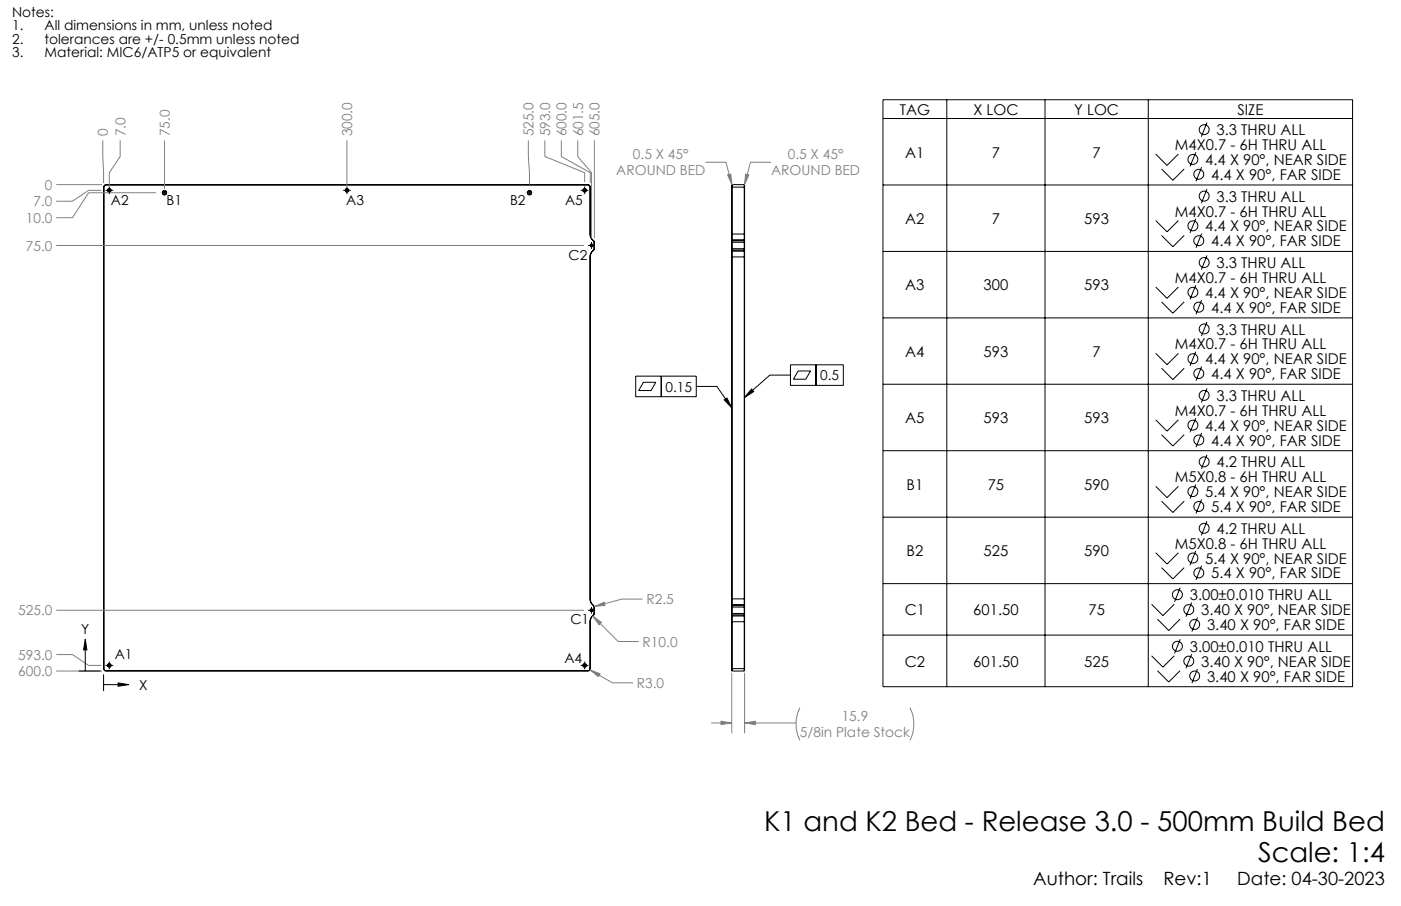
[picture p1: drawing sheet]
<svg xmlns="http://www.w3.org/2000/svg" width="432mm" height="279mm" viewBox="0 0 432 279" stroke-linecap="round" stroke-linejoin="round" font-family="sans-serif">
<g fill="none" stroke="#000" stroke-width=".31">
<path d="M272.1 30.8h144.8v181h-144.8zM272.1 36.5h144.8M291.8 30.8v181M322.1 30.8v181M353.9 30.8v181M372 37.8l-1.7 4.4M31.9 57.7v148.5M31.9 57.7h.2M32.1 57.7v148.5M32.5 58.7h2.4M32.7 56.9l-.6 .4-.2 .4M32.7 57.1l-.5 .2-.1 .4"/>
<path d="M32.7 56.9v.2M32.7 57.1h148.5M32.7 56.9h148.5M33.7 57.5v2.4M49.4 59.4h.1M50.1 59.4h1.2M50.7 58.1v.1M50.7 58.8v1.3M52 59.4h.1M105.8 58.7h2.3M106.9 57.5v2.4M161.9 59.4h.1"/>
<path d="M162.6 59.4h1.2M163.2 58.1v.1M163.2 58.8v1.3M164.5 59.4h.1M179 58.7h2.4M180.2 57.5v2.4M181.2 57.1l.4 .2 .2 .4M181.2 56.9l.6 .4 .1 .4M181.2 56.9v.2M181.8 57.7v14.5M181.8 57.7h.1M181.9 57.7v14.5"/>
<path d="M225.5 57.7h4M225.5 57.7v14.5M225.6 56.9v17M225.6 56.9l-.1 .8M225.6 56.9h3.8M229.4 56.9v17M229.4 56.9l.1 .8M229.5 57.7v14.5M272.1 57h144.8M356.2 47.5l3.5 3.5 3.5-3.5M358 52.1l3.5 3.5 3.5-3.5M368.5 47l-1.7 4.3"/>
<path d="M370.3 51.5l-1.7 4.4M372 58.3l-1.7 4.4M50.7 60.7h.1M163.2 60.7h.1M181.3 75.7h2.1M181.8 72.2l.2 1 .6 .8M181.8 79.2v105.5M181.8 79.2h.1M181.8 72.2h.1M181.9 72.2l.1 .7 .7 1M181.9 79.2v105.5M182.3 74.6v2.2"/>
<path d="M182.6 77.4l-.6 .8-.2 1M182.6 74l.3 .4M182.6 77.4l.1 .1M182.7 77.5l-.7 1-.1 .7M182.7 73.9l-.1 .1M182.7 73.9l.3 .4M182.9 74.4l.2 .3M182.9 77l-.3 .4M182.9 77l.1 .1M183 74.3l.2 .4M183 74.3l-.1 .1M183 77.1l-.3 .4"/>
<path d="M183.1 76.7l-.2 .3M183.1 74.7v2M183.1 76.7h.1M183.1 74.7h.1M183.2 76.7l-.2 .4M183.2 74.7v2M225.5 74.4v.3M225.5 76.7v.3M225.5 72.2v1.8M225.5 77.4v1.8M225.5 79.2h4M225.5 72.2h4"/>
<path d="M225.5 76.7h4M225.5 74.7h4M225.5 74v.4M225.5 74.7v2M225.5 77v.4M225.5 79.2v105.5M225.5 77l.1 .1M225.5 77.4l.1 .1M225.6 74.3v2.8M225.6 77.5v108.9M225.6 74.3h3.8M225.6 73.9v.4"/>
<path d="M225.6 77.1v.4M225.6 77.1h3.8M225.6 74.3l-.1 .1M225.6 77.5h3.8M225.6 73.9h3.8M225.6 73.9l-.1 .1M229.4 74.3v2.8M229.4 77.5v108.9M229.4 73.9v.4M229.4 77.1v.4M229.4 74.3l.1 .1M229.4 73.9l.1 .1"/>
<path d="M229.5 74.4v.3M229.5 76.7v.3M229.5 77.4v1.8M229.5 72.2v1.8M229.5 74v.4M229.5 74.7v2M229.5 77v.4M229.5 79.2v105.5M229.5 77l-.1 .1M229.5 77.4l-.1 .1M272.1 77.5h144.8M356.2 68l3.5 3.5 3.5-3.5"/>
<path d="M358 72.6l3.5 3.5 3.5-3.5M368.5 67.5l-1.7 4.3M370.3 72l-1.7 4.4M372 78.8l-1.7 4.3M272.1 98h144.8M356.2 88.5l3.5 3.5 3.5-3.5M358 93.1l3.5 3.5 3.5-3.5M368.5 87.9l-1.7 4.4M370.3 92.5l-1.7 4.4M372 99.3l-1.7 4.3M195.9 116h18.7v6.3h-18.7zM198.3 117.9h3.8l-1.4 2.5h-3.9z"/>
<path d="M203.8 116v6.3M214.6 119.2h6.3l4.6 6.6M231.6 120l.7 .8-2.8 1.8zM243.6 112.5h16.3v6.4h-16.3zM243.6 115.7h-6.3l-7.8 6.9M246 114.4h3.8l-1.4 2.5h-3.9zM251.5 112.5v6.4M272.1 118.5h144.8M356.2 109l3.5 3.5 3.5-3.5M358 113.6l3.5 3.5 3.5-3.5M368.5 108.4l-1.7 4.4M370.3 113l-1.7 4.4"/>
<path d="M372 119.8l-1.7 4.3M223.2 123.3l.8-.5 1.5 3zM272.1 139h144.8M356.2 129.5l3.5 3.5 3.5-3.5M358 134.1l3.5 3.4 3.5-3.4M368.5 128.9l-1.7 4.4M370.3 133.5l-1.7 4.4M272.1 159.5h144.8M356.2 150l3.5 3.5 3.5-3.5M358 154.6l3.5 3.4 3.5-3.4M368.5 149.4l-1.7 4.4M370.3 154l-1.7 4.4"/>
<path d="M372 140.2l-1.7 4.4M272.1 180h144.8M356.2 170.5l3.5 3.5 3.5-3.5M358 175l3.5 3.5 3.5-3.5M368.5 169.9l-1.7 4.4M370.3 174.5l-1.7 4.4M372 160.7l-1.7 4.4M26.3 197.1l.5 3.3h-1zM181.3 188.2h2.1M181.8 184.7l.2 1 .6 .8M181.8 191.7v14.5M181.8 184.7h.1"/>
<path d="M181.8 191.7h.1M181.9 184.7l.1 .7 .7 1M181.9 191.7v14.5M182.3 187.1v2.2M182.6 189.9l-.6 .8-.2 1M182.6 186.5l.3 .4M182.6 189.9l.1 .1M182.7 190l-.7 1-.1 .7M182.7 186.4l-.1 .1M182.7 186.4l.3 .4M182.9 186.9l.2 .3M182.9 189.5l-.3 .4"/>
<path d="M182.9 189.5l.1 .1M183 186.8l.2 .4M183 186.8l-.1 .1M183 189.6l-.3 .4M183.1 189.2l-.2 .3M183.1 187.2v2M183.1 189.2h.1M183.1 187.2h.1M183.2 189.2l-.2 .4M183.2 187.2v2M225.5 186.9v.3M225.5 189.2v.3"/>
<path d="M225.5 189.9v1.8M225.5 184.7v1.8M225.5 184.7h4M225.5 191.7h4M225.5 189.2h4M225.5 187.2h4M225.5 186.5v.4M225.5 187.2v2M225.5 189.5v.4M225.5 191.7v14.5M225.5 189.5l.1 .1M225.5 189.9l.1 .1"/>
<path d="M225.6 186.8v2.8M225.6 190v16.9M225.6 189.6h3.8M225.6 186.8h3.8M225.6 186.4v.4M225.6 189.6v.4M225.6 186.8l-.1 .1M225.6 186.4h3.8M225.6 190h3.8M225.6 186.4l-.1 .1M229.4 186.8v2.8M229.4 190v16.9"/>
<path d="M229.4 186.4v.4M229.4 189.6v.4M229.4 186.8l.1 .1M229.4 186.4l.1 .1M229.5 189.2v.3M229.5 186.9v.3M229.5 189.9v1.8M229.5 184.7v1.8M229.5 189.5l-.1 .1M229.5 186.5v.4M229.5 187.2v2M229.5 189.5v.4"/>
<path d="M229.5 191.7v14.5M229.5 189.9l-.1 .1M272.1 195.9h144.8M354.9 186.3l3.5 3.6 3.5-3.6M356.7 190.9l3.5 3.6 3.5-3.6M363.7 181.2l-1.7 4.4M363.7 197.1l-1.7 4.4M367.3 185.8l-1.8 4.4M369.1 190.4l-1.8 4.4M24.3 206.9h6.6M26.3 200.4v6.5M31.9 208v5.1"/>
<path d="M31.9 211.1h4.5M31.9 206.2l.4 .6 .4 .1M31.9 206.2h.2M32.1 206.2l.1 .5 .5 .1M32.5 205.2h2.4M32.7 206.8v.1M32.7 206.8h148.5M32.7 206.9h148.5M33.7 204v2.4M36.4 210.6l3.3 .5-3.3 .5zM179 205.2h2.4M180.2 204v2.4"/>
<path d="M181.2 206.8v.1M181.8 206.2l-.2 .5-.4 .1M181.8 206.2h.1M181.9 206.2l-.1 .4-.6 .3M225.5 206.2l.1 .7M225.5 206.2h4M225.6 206.9h3.8M229.5 206.2l-.1 .7M354.9 202.2l3.5 3.5 3.5-3.5M356.7 206.8l3.5 3.5 3.5-3.5M367.3 201.7l-1.8 4.4M369.1 206.3l-1.8 4.4"/>
<circle cx="371.1" cy="40" r="1.53"/>
<circle cx="33.7" cy="58.7" r=".54"/>
<circle cx="33.7" cy="58.7" r=".42"/>
<circle cx="50.7" cy="59.5" r=".66"/>
<circle cx="50.7" cy="59.4" r=".53"/>
<circle cx="106.9" cy="58.7" r=".42"/>
<circle cx="106.9" cy="58.7" r=".55"/>
<circle cx="163.2" cy="59.5" r=".66"/>
<circle cx="163.2" cy="59.4" r=".53"/>
<circle cx="180.2" cy="58.7" r=".42"/>
<circle cx="180.2" cy="58.7" r=".54"/>
<circle cx="367.7" cy="49.2" r="1.53"/>
<circle cx="369.5" cy="53.7" r="1.53"/>
<circle cx="182.3" cy="75.7" r=".42"/>
<circle cx="182.3" cy="75.7" r=".38"/>
<circle cx="367.7" cy="69.7" r="1.53"/>
<circle cx="369.5" cy="74.2" r="1.53"/>
<circle cx="371.1" cy="60.5" r="1.53"/>
<circle cx="367.6" cy="90.1" r="1.54"/>
<circle cx="369.5" cy="94.7" r="1.54"/>
<circle cx="371.1" cy="81" r="1.54"/>
<circle cx="367.7" cy="110.6" r="1.53"/>
<circle cx="369.5" cy="115.2" r="1.53"/>
<circle cx="371.1" cy="101.4" r="1.53"/>
<circle cx="367.7" cy="131.1" r="1.53"/>
<circle cx="369.5" cy="135.7" r="1.53"/>
<circle cx="371.1" cy="121.9" r="1.53"/>
<circle cx="367.7" cy="151.6" r="1.53"/>
<circle cx="369.5" cy="156.2" r="1.53"/>
<circle cx="371.1" cy="142.4" r="1.53"/>
<circle cx="367.7" cy="172.1" r="1.53"/>
<circle cx="369.5" cy="176.7" r="1.53"/>
<circle cx="371.1" cy="162.9" r="1.53"/>
<circle cx="182.3" cy="188.2" r=".42"/>
<circle cx="182.3" cy="188.2" r=".38"/>
<circle cx="362.9" cy="199.3" r="1.53"/>
<circle cx="362.9" cy="183.4" r="1.53"/>
<circle cx="366.4" cy="188" r="1.53"/>
<circle cx="368.2" cy="192.6" r="1.53"/>
<circle cx="33.7" cy="205.2" r=".54"/>
<circle cx="33.7" cy="205.2" r=".41"/>
<circle cx="180.2" cy="205.2" r=".41"/>
<circle cx="180.2" cy="205.2" r=".54"/>
<circle cx="366.4" cy="203.9" r="1.53"/>
<circle cx="368.2" cy="208.5" r="1.53"/>
</g>
<g fill="none" stroke="#808080" stroke-width=".31">
<path d="M17.3 56.9h14.1M31.2 58.7h-3.9l-5 3.4h-5M31.7 43.3l.2 13.1M37 43.3v5l-3.3 5v4.1M48.1 59.4h-20.8l-5 7.7h-5M50.7 43.3v14.9M106.9 43.3v14.1M162.8 43.3l.4 13.6M167.9 43.3v5l12.3 5v2.9M173 43.3v5l8.9 5v3.1M178.1 43.3v5l4.2 5v20.1M183.2 43.3v30.1"/>
<path d="M217.4 50h6.3l1.9 7M224.3 53.9l.9-.2 .4 3.3zM229.8 53.7l1 .2-1.4 3.1zM237.7 50h-6.4l-1.9 7M17.3 75.7h162.7M17.3 188.2h162.7M182.7 190l2.6 1.9-.7 .8zM182.7 190l7.8 7.8h6.4M183.2 187l3-1.3 .3 1zM198 184.7h-6.3l-8.5 2.3M17.3 201.9h5l5 3.3h3.9M17.3 206.9h14.1"/>
<path d="M181.8 206.6l3.2 1.2-.6 .9zM181.8 206.6l7 4h6.3M225.5 207.5v18.6M229.5 207.5v18.6M246.5 218.2a11.5 11.5 0 0 0 0 10.1M280.5 218.2a11.2 11.2 0 0 1 0 10.1M219.2 223h6.3M222.2 222.4l3.3 .6-3.3 .4zM229.5 223l3.3-.6v1zM229.5 223h15.9"/>
</g>
<path d="M33.7 59.2a.5 .5 0 0 1-.4-.7 .5 .5 0 0 1 .8-.1 .5 .5 0 0 1-.3 .8h-.1M107 59.2a.5 .5 0 0 1-.5-.7 .5 .5 0 0 1 .9-.1 .5 .5 0 0 1-.3 .8h-.1M180.2 59.2a.5 .5 0 0 1-.4-.7 .5 .5 0 0 1 .8-.1 .5 .5 0 0 1-.3 .8h-.1M33.7 205.7a.5 .5 0 0 1-.4-.7 .5 .5 0 0 1 .8-.1 .5 .5 0 0 1-.3 .8h-.1M180.2 205.7a.5 .5 0 0 1-.4-.7 .5 .5 0 0 1 .8-.1 .5 .5 0 0 1-.3 .8h-.1" fill="none" stroke="#000" stroke-width=".31" stroke-dasharray="1.3 .6" stroke-linecap="butt"/>
<path d="M50.7 60.1a.63 .63 0 0 1-.6-.9 .63 .63 0 0 1 1.1-.1 .63 .63 0 0 1-.4 .9l-.1 .1M163.2 60.1a.63 .63 0 0 1-.6-.9 .63 .63 0 0 1 1.1-.1 .63 .63 0 0 1-.4 .9l-.1 .1" fill="none" stroke="#000" stroke-width=".31" stroke-dasharray="1.3 .6" stroke-dashoffset=".6" stroke-linecap="butt"/>
<path d="M223.2 123.3l.8-.5 1.5 3zM231.6 120l.7 .8-2.8 1.8z" fill="#000"/>
<path d="M182.7 190l1.9 2.7 .7-.8zM181.8 206.6l2.6 2.1 .6-.9zM183.2 187l3.3-.3-.3-1zM222.2 222.4l3.3 .6-3.3 .4zM229.5 223l3.3-.6v1zM224.3 53.9l.9-.2 .4 3.3zM229.8 53.7l1 .2-1.4 3.1z" fill="#808080"/>
<path d="M36.4 210.6l3.3 .5-3.3 .5zM26.3 197.1l.5 3.3h-1z" fill="#000"/>
<g font-size="8.5">
<text x="235.6" y="256.3">K1 and K2 Bed - Release 3.0 - 500mm Build Bed</text>
<text x="387.8" y="265.8">Scale: 1:4</text>
</g>
<g font-size="5.6">
<text x="318.5" y="273">Author: Trails</text>
<text x="358.6" y="273">Rev:1</text>
<text x="381.3" y="273">Date: 04-30-2023</text>
</g>
<g font-size="4.6">
<text x="277.3" y="35.4">TAG</text>
<text x="300" y="35.4">X LOC</text>
<text x="331.1" y="35.4">Y LOC</text>
<text x="381.4" y="35.4">SIZE</text>
<text x="374.9" y="41.7">3.3 THRU ALL</text>
<text x="362.1" y="46.3">M4X0.7 - 6H THRU ALL</text>
<text x="279" y="48.6">A1</text>
<text x="305.7" y="48.6">7</text>
<text x="336.7" y="48.6">7</text>
<text x="371.5" y="50.9">4.4 X 90°, NEAR SIDE</text>
<text x="373.3" y="55.5">4.4 X 90°, FAR SIDE</text>
<text x="374.9" y="62.2">3.3 THRU ALL</text>
<text x="279" y="69.1">A2</text>
<text x="305.7" y="69.1">7</text>
<text x="334.2" y="69.1">593</text>
<text x="362.1" y="66.8">M4X0.7 - 6H THRU ALL</text>
<text x="371.5" y="71.4">4.4 X 90°, NEAR SIDE</text>
<text x="373.3" y="76">4.4 X 90°, FAR SIDE</text>
<text x="374.9" y="82.7">3.3 THRU ALL</text>
<text x="279" y="89.6">A3</text>
<text x="303.1" y="89.6">300</text>
<text x="334.2" y="89.6">593</text>
<text x="362.1" y="87.3">M4X0.7 - 6H THRU ALL</text>
<text x="371.5" y="91.9">4.4 X 90°, NEAR SIDE</text>
<text x="373.3" y="96.4">4.4 X 90°, FAR SIDE</text>
<text x="362.1" y="107.8">M4X0.7 - 6H THRU ALL</text>
<text x="374.9" y="103.2">3.3 THRU ALL</text>
<text x="279" y="110.1">A4</text>
<text x="303.1" y="110.1">593</text>
<text x="336.7" y="110.1">7</text>
<text x="371.5" y="112.3">4.4 X 90°, NEAR SIDE</text>
<text x="373.3" y="116.9">4.4 X 90°, FAR SIDE</text>
<text x="374.9" y="123.7">3.3 THRU ALL</text>
<text x="279" y="130.5">A5</text>
<text x="303.1" y="130.5">593</text>
<text x="334.2" y="130.5">593</text>
<text x="362.1" y="128.2">M4X0.7 - 6H THRU ALL</text>
<text x="371.5" y="132.8">4.4 X 90°, NEAR SIDE</text>
<text x="373.3" y="137.4">4.4 X 90°, FAR SIDE</text>
<text x="362.1" y="148.7">M5X0.8 - 6H THRU ALL</text>
<text x="374.9" y="144.1">4.2 THRU ALL</text>
<text x="279.4" y="151">B1</text>
<text x="304.4" y="151">75</text>
<text x="334.2" y="151">590</text>
<text x="371.5" y="153.3">5.4 X 90°, NEAR SIDE</text>
<text x="373.3" y="157.9">5.4 X 90°, FAR SIDE</text>
<text x="374.9" y="164.6">4.2 THRU ALL</text>
<text x="279.4" y="171.5">B2</text>
<text x="303.1" y="171.5">525</text>
<text x="334.2" y="171.5">590</text>
<text x="362.1" y="169.2">M5X0.8 - 6H THRU ALL</text>
<text x="371.5" y="173.8">5.4 X 90°, NEAR SIDE</text>
<text x="373.3" y="178.4">5.4 X 90°, FAR SIDE</text>
<text x="366.7" y="185.1">3.00±0.010 THRU ALL</text>
<text x="278.9" y="189.7">C1</text>
<text x="300" y="189.7">601.50</text>
<text x="335.5" y="189.7">75</text>
<text x="370.2" y="189.7">3.40 X 90°, NEAR SIDE</text>
<text x="372" y="194.3">3.40 X 90°, FAR SIDE</text>
<text x="366.7" y="201">3.00±0.010 THRU ALL</text>
<text x="278.9" y="205.6">C2</text>
<text x="300" y="205.6">601.50</text>
<text x="334.2" y="205.6">525</text>
<text x="370.2" y="205.6">3.40 X 90°, NEAR SIDE</text>
<text x="372" y="210.2">3.40 X 90°, FAR SIDE</text>
</g>
<g font-size="4.2">
<text x="3.7" y="5.1">Notes:</text>
<text x="3.7" y="9.3">1.</text>
<text x="13.7" y="9.3">All dimensions in mm, unless noted</text>
<text x="3.7" y="13.5">2.</text>
<text x="3.7" y="17.7">3.</text>
<text x="13.7" y="13.5">tolerances are +/- 0.5mm unless noted</text>
<text x="13.7" y="17.7">Material: MIC6/ATP5 or equivalent</text>
<text x="34.2" y="63.3">A2</text>
<text x="51.4" y="63.3">B1</text>
<text x="106.7" y="63.3">A3</text>
<text x="157.2" y="63.3">B2</text>
<text x="174.2" y="63.3">A5</text>
<text x="175.2" y="80.2">C2</text>
<text x="252.8" y="117.3">0.5</text>
<text x="205.1" y="120.7">0.15</text>
<text x="25" y="195.6">Y</text>
<text x="175.8" y="192.6">C1</text>
<text x="35.4" y="203.1">A1</text>
<text x="173.9" y="204.4">A4</text>
<text x="42.9" y="212.7">X</text>
</g>
<g font-size="4.2" fill="#808080">
<text x="33.3" y="42.1" transform="rotate(-90 33.3 42.1)">0</text>
<text x="38.6" y="42.1" transform="rotate(-90 38.6 42.1)">7.0</text>
<text x="52.3" y="42.1" transform="rotate(-90 52.3 42.1)">75.0</text>
<text x="108.6" y="42.1" transform="rotate(-90 108.6 42.1)">300.0</text>
<text x="164.4" y="42.1" transform="rotate(-90 164.4 42.1)">525.0</text>
<text x="169.5" y="42.1" transform="rotate(-90 169.5 42.1)">593.0</text>
<text x="174.6" y="42.1" transform="rotate(-90 174.6 42.1)">600.0</text>
<text x="179.7" y="42.1" transform="rotate(-90 179.7 42.1)">601.5</text>
<text x="184.8" y="42.1" transform="rotate(-90 184.8 42.1)">605.0</text>
<text x="195.1" y="49.1">0.5 X 45°</text>
<text x="242.8" y="49.1">0.5 X 45°</text>
<text x="13.8" y="58.5">0</text>
<text x="189.9" y="54.1">AROUND BED</text>
<text x="237.7" y="54.1">AROUND BED</text>
<text x="10.3" y="63.6">7.0</text>
<text x="7.9" y="68.7">10.0</text>
<text x="7.9" y="77.3">75.0</text>
<text x="5.6" y="189.8">525.0</text>
<text x="199.2" y="186.3">R2.5</text>
<text x="5.6" y="203.4">593.0</text>
<text x="198.1" y="199.4">R10.0</text>
<text x="5.6" y="208.5">600.0</text>
<text x="196.3" y="212.2">R3.0</text>
<text x="246.6" y="227.4">5/8in Plate Stock</text>
<text x="259.4" y="222.3">15.9</text>
</g>
</svg>
